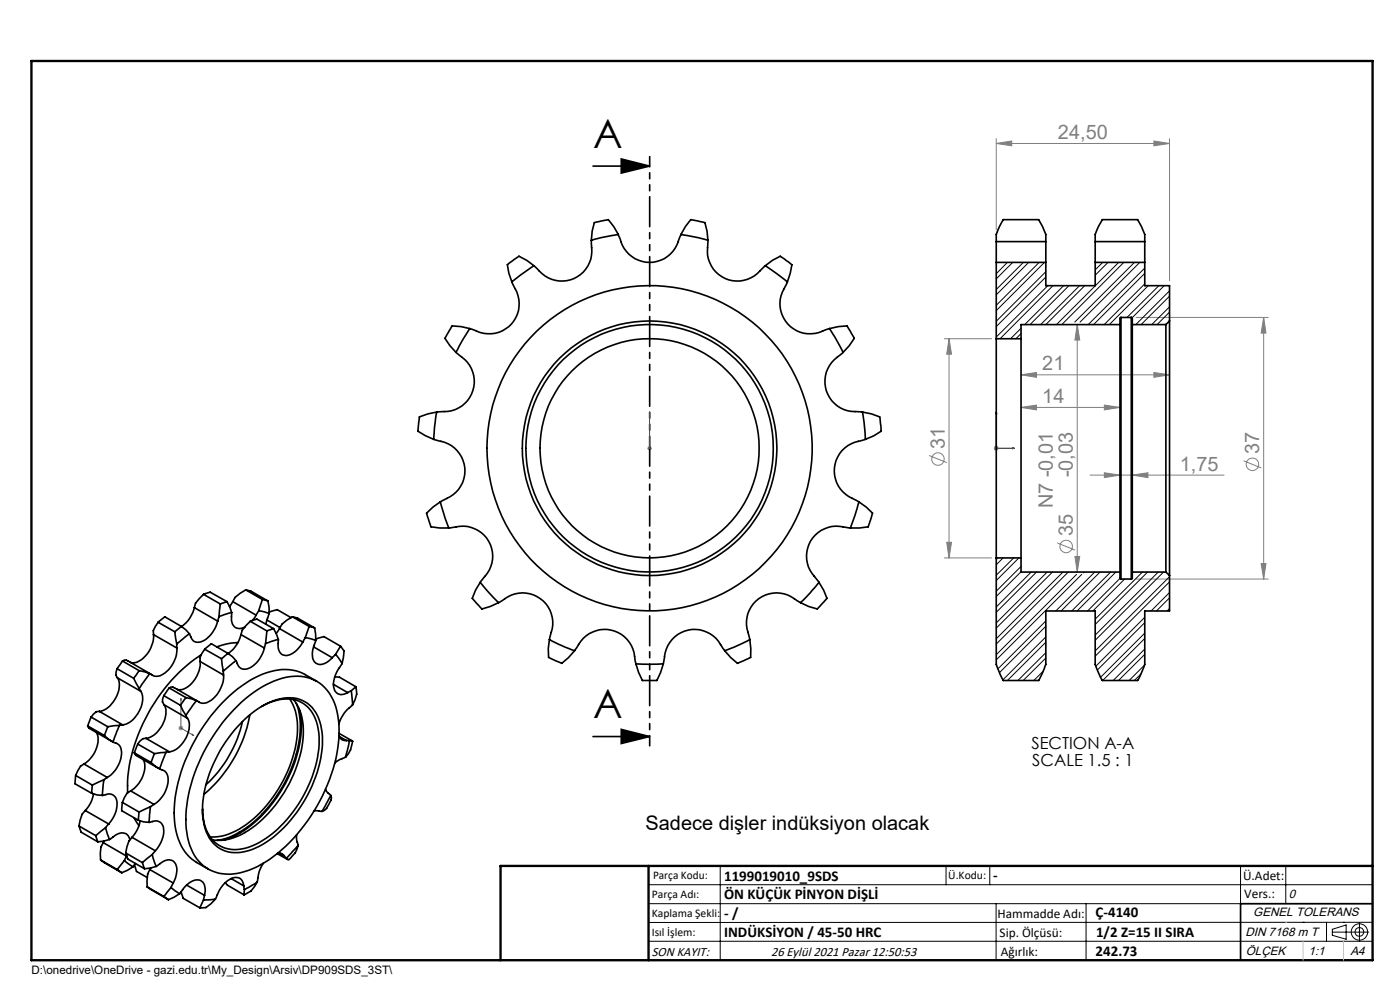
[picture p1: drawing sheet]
<svg xmlns="http://www.w3.org/2000/svg" width="297mm" height="210mm" viewBox="0 0 297 210" stroke-linecap="round" stroke-linejoin="round" font-family="sans-serif">
<g fill="none" stroke="#808080" stroke-width=".21">
<path d="M211.3 30.4l3.3-.5v1zM211.3 29.4v19.3M211.3 30.4h36.8M244.8 29.9l3.3 .5-3.3 .5zM248.1 29.4v30.2M200.3 71.9h10.1M201.3 71.9v46.4M201.3 71.9l.6 3.2h-1.1zM216.6 79.5l3.3-.5v1zM216.6 79.5h31.5M228.5 68.9l.6 3.2h-1.1zM228.5 68.9v52.4"/>
<path d="M241 67.3h28.1M244.8 79l3.3 .5-3.3 .5zM268.1 67.3v55.5M268.1 67.3l.5 3.4h-1.1zM137.3 95.1h1M137.4 94.7l.7 .8M137.8 94.6v1M138.1 94.7l-.7 .8M197.1 96.6l3.8 1.5M210.9 95.1h.9M211 94.7l.7 .8M211.3 94.6v1"/>
<path d="M211.7 94.7l-.7 .8M216.6 86.4l3.3-.5v1.1zM216.6 86.4h21M234.3 85.9l3.3 .5-3.3 .6zM263.8 97.7l3.8 1.6M200.3 118.3h10.1M200.8 115h1.1l-.6 3.3zM224.3 115.2l3.8 1.5M228 118h1.1l-.6 3.3zM231.2 100.8h28.5M234.3 100.3l3.3 .5-3.3 .5zM240.2 100.8l3.3-.5v1z"/>
<path d="M267.5 119.5h1.1l-.5 3.3zM241 122.8h28.1M37.9 154.4h1M38 154.1l.7 .7M38.4 153.9v1M38.7 154.1l-.7 .7"/>
<circle cx="199" cy="97.4" r="1.32"/>
<circle cx="265.7" cy="98.5" r="1.33"/>
<circle cx="226.2" cy="115.9" r="1.32"/>
</g>
<path d="M125.8 35.2h12M131.8 33.7l6 1.5-6 1.5zM125.8 156.2h12M131.8 154.7l6 1.5-6 1.5zM291.2 191.7h-28v12" fill="none" stroke="#000" stroke-width=".35"/>
<g fill="none" stroke="#000" stroke-width=".21">
<path d="M137.6 187.7h153.6M137.6 191.7h153.6M137.6 199.7h153.6M152.8 183.7v20M200.7 183.7v4M210 183.7v4M211.3 191.7v12M230.4 191.7v12M263.2 183.7v20M272.8 183.7v8M276.4 195.6h.1M281.4 195.6v4.1"/>
<path d="M282.6 197.7h7.8M282.6 197.1l3-.9v3l-3-.8zM285 195.6h.1M288.4 195.8v3.8M291.2 195.6l-153.6 .1"/>
<circle cx="288.4" cy="197.7" r="1.74"/>
<circle cx="288.4" cy="197.7" r=".93"/>
</g>
<path d="M137.8 95v.2zM137.8 87.4v.4v-.4M137.8 95.1h.1M137.8 87.4v7.7M211.3 87.4v7.7h3.9M211.3 87.4l.2 .4h-.3zM214.8 95l.4 .1-.4 .1zM38.4 148.2v.3zM38.4 148.2v6.2l2.7 1.6M40.8 155.8l.3 .2-.3-.1z" fill="none" stroke="#00f" stroke-width=".21"/>
<path d="M137.8 33.2v125" fill="none" stroke="#000" stroke-width=".35" stroke-dasharray="6.3 1.3 1.3 1.3 1.3 1.3" stroke-dashoffset="4.2"/>
<path d="M106.2 203.7h185" fill="none" stroke="#000" stroke-width=".25"/>
<path d="M6.7 12.9h284.5v190.8h-284.5zM137.6 183.7v20M291.2 183.7h-185v20" fill="none" stroke="#000" stroke-width=".5"/>
<path d="M272.8 195.6h.1M276.4 199.7v4M285 199.7v4" fill="none" stroke="#c0c0c0" stroke-width=".21"/>
<path d="M131.8 33.7l6 1.5-6 1.5zM131.8 154.7l6 1.5-6 1.5z" fill="#000"/>
<g fill="#00f">
<path d="M137.8 95v.2zM137.8 87.4v.4z"/>
<path d="M40.8 155.8l.3 .2-.3-.1zM38.4 148.2v.3zM214.8 95l.4 .1-.4 .1zM211.3 87.4l.2 .4h-.3zM214.8 95l.4 .1-.4 .1zM211.3 87.4l.2 .4h-.3z"/>
</g>
<g fill="#808080">
<path d="M216.6 79.5l3.3-.5v1zM244.8 79l3.3 .5-3.3 .5z"/>
<path d="M201.3 71.9l.6 3.2h-1.1zM200.8 115h1.1l-.6 3.3z"/>
<path d="M228.5 68.9l.6 3.2h-1.1zM228 118h1.1l-.6 3.3z"/>
<path d="M268.1 67.3l.5 3.4h-1.1zM267.5 119.5h1.1l-.5 3.3z"/>
<path d="M216.6 86.4l3.3-.5v1.1zM234.3 85.9l3.3 .5-3.3 .6zM234.3 100.3l3.3 .5-3.3 .5zM240.2 100.8l3.3-.5v1z"/>
<path d="M211.3 30.4l3.3-.5v1zM244.8 29.9l3.3 .5-3.3 .5z"/>
</g>
<g fill="none" stroke="#000" stroke-width=".35">
<path d="M108.6 59.8l.1 .4a6.7 6.7 0 0 1-2.1 10 7.4 7.4 0 0 1-6.6-.4l-.3-.1M113.3 56.4l-4.7 3.4M113.3 56.4l-1.5-1.2-1.7-.8-1 .6-1.5 1.2 .4 1.8 .6 1.8M125.4 51v.4a7 7 0 0 1-3.6 7.7 6.9 6.9 0 0 1-8.2-2.5l-.3-.2M131.2 49.7l-1-1.6-1.2-1.5-1.4 .3-1.5 .3-.5 1.8-.2 2M131.2 49.7l-5.8 1.3M131.2 49.7l.2 .6a6.7 6.7 0 0 0 8 5.1 7.3 7.3 0 0 0 4.9-5.3l.2-.4M144.5 49.7l5.7 1.3M144.5 49.7l.9-1.7 1.1-1.4 1.6 .3 1.4 .3 .5 1.9 .2 1.9M150.2 51v.4a6.8 6.8 0 0 0 4.4 8 7 7 0 0 0 7.4-2.8l.3-.2M162.3 56.4l4.7 3.4M162.3 56.4l1.6-1.2 1.6-.8 1 .6 1.5 1.2-.4 1.8-.6 1.8"/>
<path d="M167 59.8l-.1 .4a6.8 6.8 0 0 0 .8 9.1 7 7 0 0 0 7.9 .5l.4-.1M211.3 51.3v4.4M211.3 51.3v-.4a5.2 5.2 0 0 1 1.1-3.6l.4-.7h7.5l.9 1.4a4.5 4.5 0 0 1 .7 2.9v.4M211.3 55.7v16.2M211.3 51.3h10.6M211.3 55.7h10.6M221.9 51.3v4.4M221.9 55.7v4.9h10.4v-4.9M232.3 51.3v4.4M232.3 51.3v-.4a5.1 5.1 0 0 1 1.1-3.6l.5-.7h7.4l.8 1.4a4.5 4.5 0 0 1 .8 2.9v.4M232.3 51.3h10.6M232.3 55.7h10.6"/>
<path d="M242.9 51.3v4.4M242.9 55.7v4.9h5.2v7.5M96.7 74.7l.3 .3a6.8 6.8 0 0 1 3 8.6 6.7 6.7 0 0 1-6.8 3.7l-.6 .1M99.7 69.7l-3 5M99.7 69.7l-1.9-.4-1.9-.2-.2 .4-1.3 2.3 1 1.5 1.3 1.4M176 69.7l2.9 5M176 69.7l1.9-.4 1.8-.2 .6 1 .9 1.7-1 1.5-1.3 1.4M178.9 74.7l-.3 .3a6.6 6.6 0 0 0-1 11.1 9.2 9.2 0 0 0 4.8 1.2l.6 .1M211.3 71.9v46.4M211.3 71.9h5.3M216.6 71.9v46.4M237.6 68.9v52.4"/>
<path d="M237.6 68.9h-21v3M237.8 67.3v55.5M237.8 67.3l-.2 .2v1.4M237.8 67.3h2.2M240 67.3v55.5M240 67.3l.2 .2v1.4M240.2 68.9v52.4M240.2 68.9h7.1M247.3 68.9v52.4M248.1 68.1v54M248.1 68.1l-.8 .8M92 93.2l.4 .1a6.8 6.8 0 0 1 6.2 6.7 7.1 7.1 0 0 1-4.8 6.2l-.4 .3"/>
<path d="M92.6 87.4l-.6 5.8M92.6 87.4l-1.8 .4-1.8 .6-.2 1.2-.1 1.9 1.5 .9 1.8 .8M183 87.4l.6 5.8M183 87.4l1.9 .4 1.7 .6 .3 1.9v1.2l-1.6 1-1.7 .7M183.6 93.2l-.4 .1a6.9 6.9 0 0 0-6.2 6.7 7.1 7.1 0 0 0 4.9 6.2l.3 .3M93.4 106.5l1.8 5.5M93.4 106.5l-1.5 1.1-1.4 1.3 .2 .7 .7 2.2 1.9 .2h1.9M95.2 112h.4a6.6 6.6 0 0 1 8.9 6.7 9.3 9.3 0 0 1-2.4 4.5l-.2 .3M180.4 112h-.4a6.6 6.6 0 0 0-6.9 1.4 6.6 6.6 0 0 0-1.6 6.8l.8 1.4 1.4 1.9M182.2 106.5l-1.8 5.5M182.2 106.5l1.6 1.1 1.3 1.3-.4 1.4-.5 1.5-1.9 .2h-1.9M211.3 118.3v22.6l1.5 3.4h7.5l1.6-3.4v-11.3h10.4v11.3l1.3 3.1 .3 .3h7.4l1.6-3.4v-11.3h5.2v-7.5"/>
<path d="M211.3 118.3h5.3M216.6 118.3v3h21M32.6 134.6a6 6 0 0 1-4 6l-.9-.1M32.6 134.6l4.9 2.9M33.5 132l-1 1.8 .1 .8M33.5 132l1.5-1.2 3.5 2.1M33.5 132l3.6 2M37.1 134l.4 2.6M37.5 136.6v.9M37.5 137.5a6.1 6.1 0 0 1-4 5.9h-.9l-.9-.5M38.5 132.9l1.7 1.5M38.5 132.9l-1.4 1.1"/>
<path d="M40.2 134.4l-2.7 2.2M41.2 128.9a6.5 6.5 0 0 1-2.7 4M41.2 128.9l5 2.9M42.7 138.9a36.3 36.3 0 0 0-15.6 26.8v2.5M43.2 126.1l-1.7 1.8-.3 1M43.2 126.1l1.4-.5 3.6 2M43.2 126.1l3.5 2M43.4 137.7l-1 1.8 .1 .8M43.4 137.7l1.4-1.1 3.6 2M43.4 137.7l3.6 2M46.2 131.8a5.9 5.9 0 0 1-4 4.4 1.8 1.8 0 0 1-1.9-1.4l-.1-.4M46.5 130.8l-.3 1"/>
<path d="M46.7 128.1l-.2 2.7M47 139.7l.4 2.6M48.2 127.6l-1.5 .5M48.2 127.6l.9 2.3M48.4 138.6l.9 .7 .8 .9M48.4 138.6l-1.4 1.1M49.1 129.9l-2.6 .9M49.1 129.9v.5a2.48 2.48 0 0 0 1.1 2.8l.7 .1 1-.3M49.4 127.6l-.7 1.1M49.4 127.6l4.9 2.9M50.5 136.3l-2.2 .3-2.3 .6M51.1 134.6a6.7 6.7 0 0 1-2.7 4"/>
<path d="M51.1 134.6l5 2.9M52.1 125.1l-2.2 1.6-.5 .9M52.1 125.1l1.2 .3 3.5 2.1M52.1 125.1l3.6 2.1M53.1 131.8l-1.7 1.9-.3 .9M53.1 131.8l1.4-.5 3.5 2M53.1 131.8l3.5 2M54.3 130.5l-.7 1.1M54.9 129.5l-.6 1M54.9 129.5l2.2 .6M55.7 127.2l-.8 2.3M55.7 127.2l1.1 .3"/>
<path d="M56.1 137.5a5.9 5.9 0 0 1-4 4.4 1.94 1.94 0 0 1-1.9-1.6l-.1-.1M56.3 136.5l-.2 1M56.6 133.8l-.3 2.7M56.6 131.5l2.8 1.6M56.8 127.5l.3 1.3v1.3M57.1 129.9l1.7-.6 2.9 1.7M57.1 130.1l-.7 2.3M58 133.3l-1.4 .5M58 133.3l1.1 2.3M59.1 135.6l-2.8 .9M59.1 135.6l-.1 .6a2.92 2.92 0 0 0 .8 2.6 3 3 0 0 0 3.5-1.3l.9-1.3M59.3 133.3l-.7 1.1"/>
<path d="M59.3 133.3l4.9 2.9M62.1 130.8l-1.2 .7-1.1 .9-.5 .9M62.1 130.8l1.1 .4 3.5 2M62.1 130.8l3.5 2.1M64.8 135.2l-.6 1M64.8 135.2l2.2 .6M65.6 132.9l-.8 2.3M65.6 132.9l1.1 .3M66.5 137.2l4 2.3M66.7 133.2l.3 2.6M67 135.8l-.3 .8a4.1 4.1 0 0 0 .1 3.9 2.34 2.34 0 0 0 3.3-.6l.4-.4M67 135.6l1.7-.6 3.5 2.1"/>
<path d="M71.2 138.8l-.7 .7M71.2 138.8l1.4 1.9M72.2 137.1l-1 1.7M72.2 137.1l.8 1-.4 2.6M101.9 123.5l3.9 4.3M101.9 123.5l-1 1.7-.7 1.7 1 1.1 1 1.2 1.8-.6 1.8-.8M105.8 127.8l.3-.1a6.9 6.9 0 0 1 9.2-.2 6.9 6.9 0 0 1 1.3 7.8v.4M116.6 135.7l3.2 1.6 2.1 .7M116.6 135.7l-.3 1.9 .1 1.8 1.4 .7 1.4 .6 1.4-1.2 1.3-1.5M121.9 138l.3-.4a6.7 6.7 0 0 1 8.9-3.4 7.2 7.2 0 0 1 3.7 6.2l.1 .4M153.7 138l-.3-.4a6.5 6.5 0 0 0-7.3-4 6.5 6.5 0 0 0-5.2 6.4l-.2 .8M159.1 135.7l-3.3 1.6-2.1 .7"/>
<path d="M159.1 135.7l.2 1.9-.1 1.8-1.7 .9-1 .4-1.5-1.2-1.3-1.5M169.8 127.8l-.3-.1a6.9 6.9 0 0 0-9.1-.2 6.9 6.9 0 0 0-1.4 7.8l.1 .4M173.7 123.5l-1.8 2.3-2.1 2M173.7 123.5l1 1.7 .7 1.7-.7 .9-1.3 1.4-1.8-.6-1.8-.8M237.6 121.3v1.4l.2 .1M237.8 122.8h2.2M240.2 121.3v1.4l-.2 .1M240.2 121.3h7.1M247.3 121.3l.8 .8M18.6 154l.3 .5 4.8 2.8M18.6 154l3.6 2M19.3 152.1l-.7 1.9"/>
<path d="M19.3 152.1l3.6 2.1M20.5 155.4a5 5 0 0 1-1.2 5.4l-1.5 1.3M21.1 150.9h-.5a2.07 2.07 0 0 0-1.3 1.2M21.1 150.9l4.9 2.9M22.2 156l1.8 1.4M22.9 154.2l-.7 1.8M24 157.4a2.34 2.34 0 0 1 1.7 3 6.6 6.6 0 0 1-2.9 4.5M24.8 141.8l-.2 1.4 .3 .6M24.8 141.8l3.6 2.1M24.9 143.8a5 5 0 0 1-1.3 5.6l-1 .9-1.5 .6M24.9 143.8l5 2.8M25.3 153.9l-1.3 3.5"/>
<path d="M25.3 153.9l-2.4 .3M26 140.2l-1.2 1.6M26 140.2a.94 .94 0 0 1 1.1 0l5 2.8M26 140.2l3.5 2.1M26 153.8l-.7 .1M28.4 143.9l1.1 2.1M28.5 159.7l.4 .5M28.5 159.7l3.5 2M29.2 157.8l-.7 1.9M29.2 157.8l3.6 2.1M29.5 146l.4 .6M29.5 142.3l-1.1 1.6"/>
<path d="M29.5 142.3l2.2 .6M29.9 146.6a5.4 5.4 0 0 1-1.6 6l-1.2 .8-1.1 .4M31 156.6l-.6 .1a2.07 2.07 0 0 0-1.2 1.1M31 156.6l4.9 2.9M31.7 142.9l-2.2 3.1M32.8 159.9l-.8 1.8M34.7 147.6l-.2 1.3 .3 .6M34.7 147.6l3.6 2M34.8 149.5a4.6 4.6 0 0 1-.6 4.7 4.8 4.8 0 0 1-3.2 2.4M34.8 149.5l5 2.9M35.2 159.6l-1.3 3.5M35.2 159.6l-2.4 .3"/>
<path d="M35.9 145.9l-1.2 1.7M35.9 145.9l.4-.2 .7 .2 4.9 2.9M35.9 145.9l3.5 2.1M35.9 159.5l-.7 .1M38.3 149.6l1.1 2.2M39.4 151.8l.4 .6M39.4 148l-1.1 1.6M39.4 148l2.3 .6M39.8 152.4a5 5 0 0 1-1.3 5.5l-1.1 1-1.5 .6M41.7 148.6l-2.3 3.2M42.5 140.3a6.1 6.1 0 0 1-4 6l-.9-.1M42.5 140.3l4.9 2.9"/>
<path d="M47.4 142.3v.9M47.4 143.2a6.1 6.1 0 0 1-4 5.9h-.9l-.8-.5M50.1 140.2l-2.7 2.1M50.3 149.8a20 20 0 0 1 12-6.3 8.3 8.3 0 0 1 8.7 5.7 23.9 23.9 0 0 1-1.1 16.2 36.6 36.6 0 0 1-13.6 17.4 13.7 13.7 0 0 1-9.8 2.4 9.1 9.1 0 0 1-6.7-7.6 28.5 28.5 0 0 1 3.4-18 39.4 39.4 0 0 1 7.1-9.8zM51.2 153.3a15 15 0 0 1 10.4-5.3 6.8 6.8 0 0 1 6.5 5.8 22.4 22.4 0 0 1-2.9 14.9 24.7 24.7 0 0 1-11.8 11.5 7.3 7.3 0 0 1-8.2-1.4 11.4 11.4 0 0 1-2.2-8.8 29.7 29.7 0 0 1 8.2-16.7zM51.4 153.1a26.2 26.2 0 0 1-7.7 13.3M53 151.7a28.6 28.6 0 0 1-9.7 16.8M55.5 149.9a8.9 8.9 0 0 1 8.5-.9 8.3 8.3 0 0 1 3.7 7.2 26.9 26.9 0 0 1-8.3 19.1 14.9 14.9 0 0 1-9.6 4.9 6.7 6.7 0 0 1-6.6-6.3l-.2-2.3M61.5 148.3a13.3 13.3 0 0 1 1.2 10.3 28.1 28.1 0 0 1-12 17.3 10.8 10.8 0 0 1-6.1 1.6M62.2 148.4a10.6 10.6 0 0 1 2.1 8.1 27.5 27.5 0 0 1-12.3 20.1 10.2 10.2 0 0 1-6.9 1.5M62.9 149.2a19.1 19.1 0 0 1-1.1 13.9 26.8 26.8 0 0 1-12.6 14.3l-1.5 .5-1.6 .4M63.4 150.3a20.4 20.4 0 0 1-1.4 12.9 27.3 27.3 0 0 1-12.7 14.3l-2 .7"/>
<path d="M67.2 144.5a14.3 14.3 0 0 0-4.4-2.2 13.4 13.4 0 0 0-10.7 2.6 36.3 36.3 0 0 0-15.1 26.5 13.6 13.6 0 0 0 3.2 10.4 17.3 17.3 0 0 0 4 2.6M70.7 145.2l3.1 1.7M71 143.6h1l3.5 2.1M71.9 156.2l1.6 .9-1-.2zM71.9 155.6l2.8 1.6M72.6 140.7l-.1 .2a7.3 7.3 0 0 0-1.7 4.9 1.76 1.76 0 0 0 1.1 1.5 1.76 1.76 0 0 0 1.9-.4M73.5 157.1h.7M74.2 157.1l-.9 3.5M74.2 157.1l.6 .1-.1 .5a6.3 6.3 0 0 1-1.4 2.9M74.5 146.5l-.7 .4M74.5 146.5l.3 3M74.8 149.5a9.5 9.5 0 0 0-2.9 4.1"/>
<path d="M75.5 145.7l-1 .8M75.5 145.7l.2 1.5-.9 2.3M134.9 140.8h5.8M134.9 140.8l.6 1.8 .8 1.7h3l.8-1.6 .6-1.9M16.1 164.5l-.2 1.8 3.5 2M16.1 164.5l3.5 2M16.8 175.2l.4 1.3 3.5 2.1M16.8 175.2l3.5 2.1M17.8 162.1l-.7 .5-1 1.9M17.8 162.1l5 2.8M18.1 171.9l-.7 .8-.6 2.5M18.1 171.9l5 2.9"/>
<path d="M19.4 168.3l1.2 .3 1.1 .1M19.6 166.5l-.2 1.8M19.8 168.4a6.5 6.5 0 0 1-1.7 3.5M20.3 177.3l.4 1.3M21.7 168.7h.2a1.93 1.93 0 0 1 2.1 0 1.93 1.93 0 0 1 .8 1.9 6.7 6.7 0 0 1-1.7 4.2M21.9 178.7l-.5 1-.1 2.7M21.9 178.7l4.9 2.9M22 165.4l-.3 3.3M22 165.4l-2.4 1.1M22 178.4l-.1 .3M22.4 175.6l.8 2.5M22.4 175.6l-2.1 1.7"/>
<path d="M22.8 164.9l-.8 .5M23.1 174.8l-.7 .8M23.2 178.1l.5-.3a2.61 2.61 0 0 1 3.3-.7l.6 1M23.2 178.1l-2.5 .5M26 170.2l-.2 1.8 3.6 2M26 170.2l3.5 2.1M27.7 167.8l-.7 .5-1 1.9M27.7 167.8l5 2.8M28 177.6l-.7 .8-.6 2.5M28 177.6l4.9 2.9M28.4 173.5l1.1 1.6M28.8 160.2l4.8 2.8"/>
<path d="M29.4 174l1 .3 1.2 .1M29.5 172.3l-.1 1.7M29.7 174.1a7 7 0 0 1-1.7 3.5M30.3 161.1a4.9 4.9 0 0 1-1.1 5.4l-1.5 1.3M31.6 174.4h.2a1.93 1.93 0 0 1 2.1 0 1.93 1.93 0 0 1 .8 1.9 6.8 6.8 0 0 1-1.8 4.2M31.9 171.1l-.3 3.3M31.9 171.1l-2.4 1.2M32 161.7l1.9 1.4M32.7 170.6l-.8 .5M33.9 163.1a2.41 2.41 0 0 1 1.7 3 6.6 6.6 0 0 1-2.9 4.5M62.9 177.1v1.1l.4 1.1M63.3 179.3l-2.6 2.8"/>
<path d="M63.3 179.3a6.5 6.5 0 0 1-2 3l-.6-.2M66.6 172.1l.7-.1 1 .1M69.1 167.4l.2 .4 .9 .9M70.2 168.7l-1.9 3.4M70.2 168.7a2.32 2.32 0 0 1-.6 2.1l-.1 .2a1.73 1.73 0 0 1-1.2 1.1M73.3 160.6l-1.5 .7-.8 .6M21.3 182.4l4.5 2.7M21.3 182.4l3.6 2.1M24.9 184.5l.9 .6M26.4 182.6l1.8 1.3M26.4 182.6l-1.5 1.9M26.7 180.9l.4 1.3 3.6 2.1"/>
<path d="M26.7 180.9l3.5 2.1M26.8 181.6l-.4 1M26.9 181.6h-.1M28.2 183.9l-1.1 .7-1.3 .5M28.5 183.4l.5 1.4 2.3 1.4M28.7 183.2l-.5 .7M30.2 183l.5 1.3M31.2 188.1l4.5 2.7M31.2 188.1l3.6 2.1M31.8 184.5l-.5 .9-.1 2.7M31.8 184.5l5 2.8M32 184.1l-.2 .4"/>
<path d="M32.3 181.3l.8 2.5M32.3 181.3l-2.1 1.7M32.9 180.5l-.6 .8M33.1 183.8l.6-.4a2.52 2.52 0 0 1 3.2-.6 3.6 3.6 0 0 1 .1 4.1l-.2 .4M33.1 183.8l-2.4 .5M34.8 190.2l.9 .6M36.3 188.3l1.8 1.3M36.3 188.3l-1.5 1.9M36.8 187.3l-.5 1M38.1 189.6l.4-.6a4.7 4.7 0 0 1 3.5-2.4 1.72 1.72 0 0 1 1.5 2l-.1 1.3M38.1 189.6l-2.4 1.2M38.4 189.2l.5 1.4 3.5 2"/>
<path d="M39.6 187.7l3.8 2.2M43.2 190.9l-.8 1.7M43.4 189.9l-.2 1M45.7 190.7l-2.5 .2M45.7 190.7l-2 1.8-1.3 .1M47.8 187.2l.5 .6 3.5 2M49 186.4l2.7 1.5M51.7 187.9l.2 .8M51.7 187.9a1.8 1.8 0 0 0-1.1-1.7 1.8 1.8 0 0 0-2 .4 8.1 8.1 0 0 0-2.8 4l-.1 .1M51.9 188.7l-.1 1.1M54.6 187.1l-2.7 1.6M54.6 187.1l-1.4 1.9-1.4 .8"/>
<path d="M55.9 183.1a10.1 10.1 0 0 0-1.3 4M58.8 181.1l2.2 1.2M59 180.9l.6 .1 .7 .6M59.2 180.9l1.1 .7M60.3 181.6l.4 .5"/>
<circle cx="137.8" cy="95.1" r="34.5"/>
<circle cx="137.8" cy="95.1" r="23.2"/>
<circle cx="137.8" cy="95.1" r="26.3"/>
<circle cx="137.8" cy="95.1" r="27"/>
</g>
<g fill="none" stroke="#000" stroke-width=".21">
<path d="M211.5 55.7l-.2 .1M213.7 55.7l-2.4 2.4M214.8 55.7l-3.5 3.5M217.1 55.7l-5.8 5.7M218.2 55.7l-6.9 6.8M220.5 55.7l-9.2 9.1M221.6 55.7l-10.3 10.2M221.9 57.6l-10.6 10.5M221.9 58.8l-10.6 10.5M233.9 55.7l-1.6 1.5M235.1 55.7l-2.8 2.7M237.3 55.7l-13.2 13.2"/>
<path d="M238.4 55.7l-13.2 13.2M240.7 55.7l-12.7 12.6M241.8 55.7l-12.7 12.6M242.9 56.9l-12 12M242.9 58l-10.9 10.9M216.6 69.6l-2.2 2.3M216.6 70.8l-1.1 1.1M222.3 60.6l-11 10.9M223.4 60.6l-11.2 11.3M225.6 60.6l-8.2 8.3M226.8 60.6l-8.3 8.3M229 60.6l-8.2 8.3"/>
<path d="M230.1 60.6l-8.2 8.3M242.9 60.2l-8.7 8.7M243.6 60.6l-8.3 8.3M245.9 60.6l-6.8 6.7M247 60.6l-6.8 6.8M248.1 61.7l-7.2 7.2M248.1 65.1l-3.8 3.8M248.1 62.8l-6 6.1M248.1 66.2l-2.6 2.7M211.7 118.3l-.4 .4M212.8 118.3l-1.5 1.5M215.1 118.3l-3.8 3.7"/>
<path d="M216.1 118.3l-4.8 4.8M216.6 120.1l-5.3 5.3M216.6 121.3l-5.3 5.2M218.8 121.3l-7.5 7.5M219.9 121.3l-8.6 8.6M221.9 131.7l-10.2 10.2M221.9 135.1l-9.1 9.1M221.9 138.5l-6 5.8M221.9 132.8l-9.9 9.9M221.9 136.2l-8.2 8.1M221.9 139.6l-4.8 4.7M222.1 121.3l-10.8 10.8"/>
<path d="M223.3 121.3l-12 11.9M225.5 121.3l-14.2 14.2M226.6 121.3l-15.3 15.3M228.4 121.8l-17.1 17.1M229.5 121.8l-18.2 18.2M230 121.3l-.2 .2M232.2 121.3l-8.2 8.3M233.4 121.3l-8.3 8.3M235.6 121.3l-8.2 8.3M236.7 121.3l-8.2 8.3M237.6 122.7l-6.9 6.9M238.6 122.8l-6.8 6.8"/>
<path d="M242.4 121.3l-10.1 10M242.9 130.9l-10.4 10.4M242.9 134.3l-9.4 9.4M242.9 137.7l-6.8 6.6M242.9 132.1l-10.1 10M242.9 135.4l-9 8.9M242.9 138.8l-5.6 5.5M243.5 121.3l-11.2 11.2M245.7 121.3l-13.4 13.4M246.8 121.3l-14.5 14.5M248.1 122.3l-15.8 15.8M248.1 125.7l-3.9 3.9"/>
<path d="M248.1 129.1l-.5 .5M248.1 123.4l-15.8 15.8M248.1 126.8l-2.8 2.8M221.3 142.4l-2 1.9M242 143l-1.4 1.3M242.8 141.1l-3.3 3.2"/>
</g>
<g font-size="8.5">
<text x="125.8" y="31.4">A</text>
<text x="125.8" y="152.4">A</text>
</g>
<g font-size="4.2" fill="#808080">
<text x="224.4" y="29.5">24,50</text>
<text x="221.1" y="78.6">21</text>
<text x="221.1" y="85.5">14</text>
<text x="200.4" y="95.2" transform="rotate(-90 200.4 95.2)">31</text>
<text x="227.6" y="101.2" transform="rotate(-90 227.6 101.2)">-0,03</text>
<text x="250.3" y="99.8">1,75</text>
<text x="267.1" y="96.3" transform="rotate(-90 267.1 96.3)">37</text>
<text x="223.4" y="107.8" transform="rotate(-90 223.4 107.8)">N7 -0,01</text>
<text x="227.6" y="113.7" transform="rotate(-90 227.6 113.7)">35</text>
</g>
<text font-size="4.2" x="136.9" y="176.1">Sadece dişler indüksiyon olacak</text>
<g font-size="3.5">
<text x="218.8" y="158.9">SECTION A-A</text>
<text x="219" y="162.4">SCALE 1.5 : 1</text>
</g>
<g font-size="3.2">
<text x="153.6" y="186.8">1199019010_9SDS</text>
<text x="153.6" y="190.8">ÖN KÜÇÜK PİNYON DİŞLİ</text>
<text x="210.7" y="186.6">-</text>
<text x="153.6" y="194.8">- /</text>
<text x="232.4" y="194.5">Ç-4140</text>
<text x="153.6" y="198.8">INDÜKSİYON / 45-50 HRC</text>
<text x="232.4" y="202.8">242.73</text>
<text x="232.5" y="198.8">1/2 Z=15 II SIRA</text>
</g>
<g font-size="2.8">
<text x="263.7" y="186.7">Ü.Adet:</text>
<text x="263.9" y="190.5">Vers.:</text>
<text x="211.6" y="194.8">Hammadde Adı:</text>
<text x="138.3" y="202.8">SON KAYIT:</text>
<text x="163.6" y="202.8">26 Eylül 2021 Pazar 12:50:53</text>
<text x="212.1" y="198.7">Sip. Ölçüsü:</text>
<text x="212.3" y="202.7">Ağırlık:</text>
</g>
<g font-size="2.6">
<text x="273.4" y="190.4">0</text>
<text x="265.9" y="194.4">GENEL TOLERANS</text>
<text x="264.2" y="198.5">DIN 7168 m T</text>
<text x="264.3" y="202.6">ÖLÇEK</text>
<text x="277.6" y="202.6">1:1</text>
<text x="286.5" y="202.6">A4</text>
</g>
<g font-size="2.5">
<text x="138.3" y="190.5">Parça Adı:</text>
<text x="138.5" y="186.5">Parça Kodu:</text>
<text x="201.2" y="186.5">Ü.Kodu:</text>
<text x="138.3" y="194.5">Kaplama Şekli:</text>
<text x="138.3" y="198.6">Isıl İşlem:</text>
<text x="6.7" y="206.7">D:\onedrive\OneDrive - gazi.edu.tr\My_Design\Arsiv\DP909SDS_3ST\</text>
</g>
</svg>
